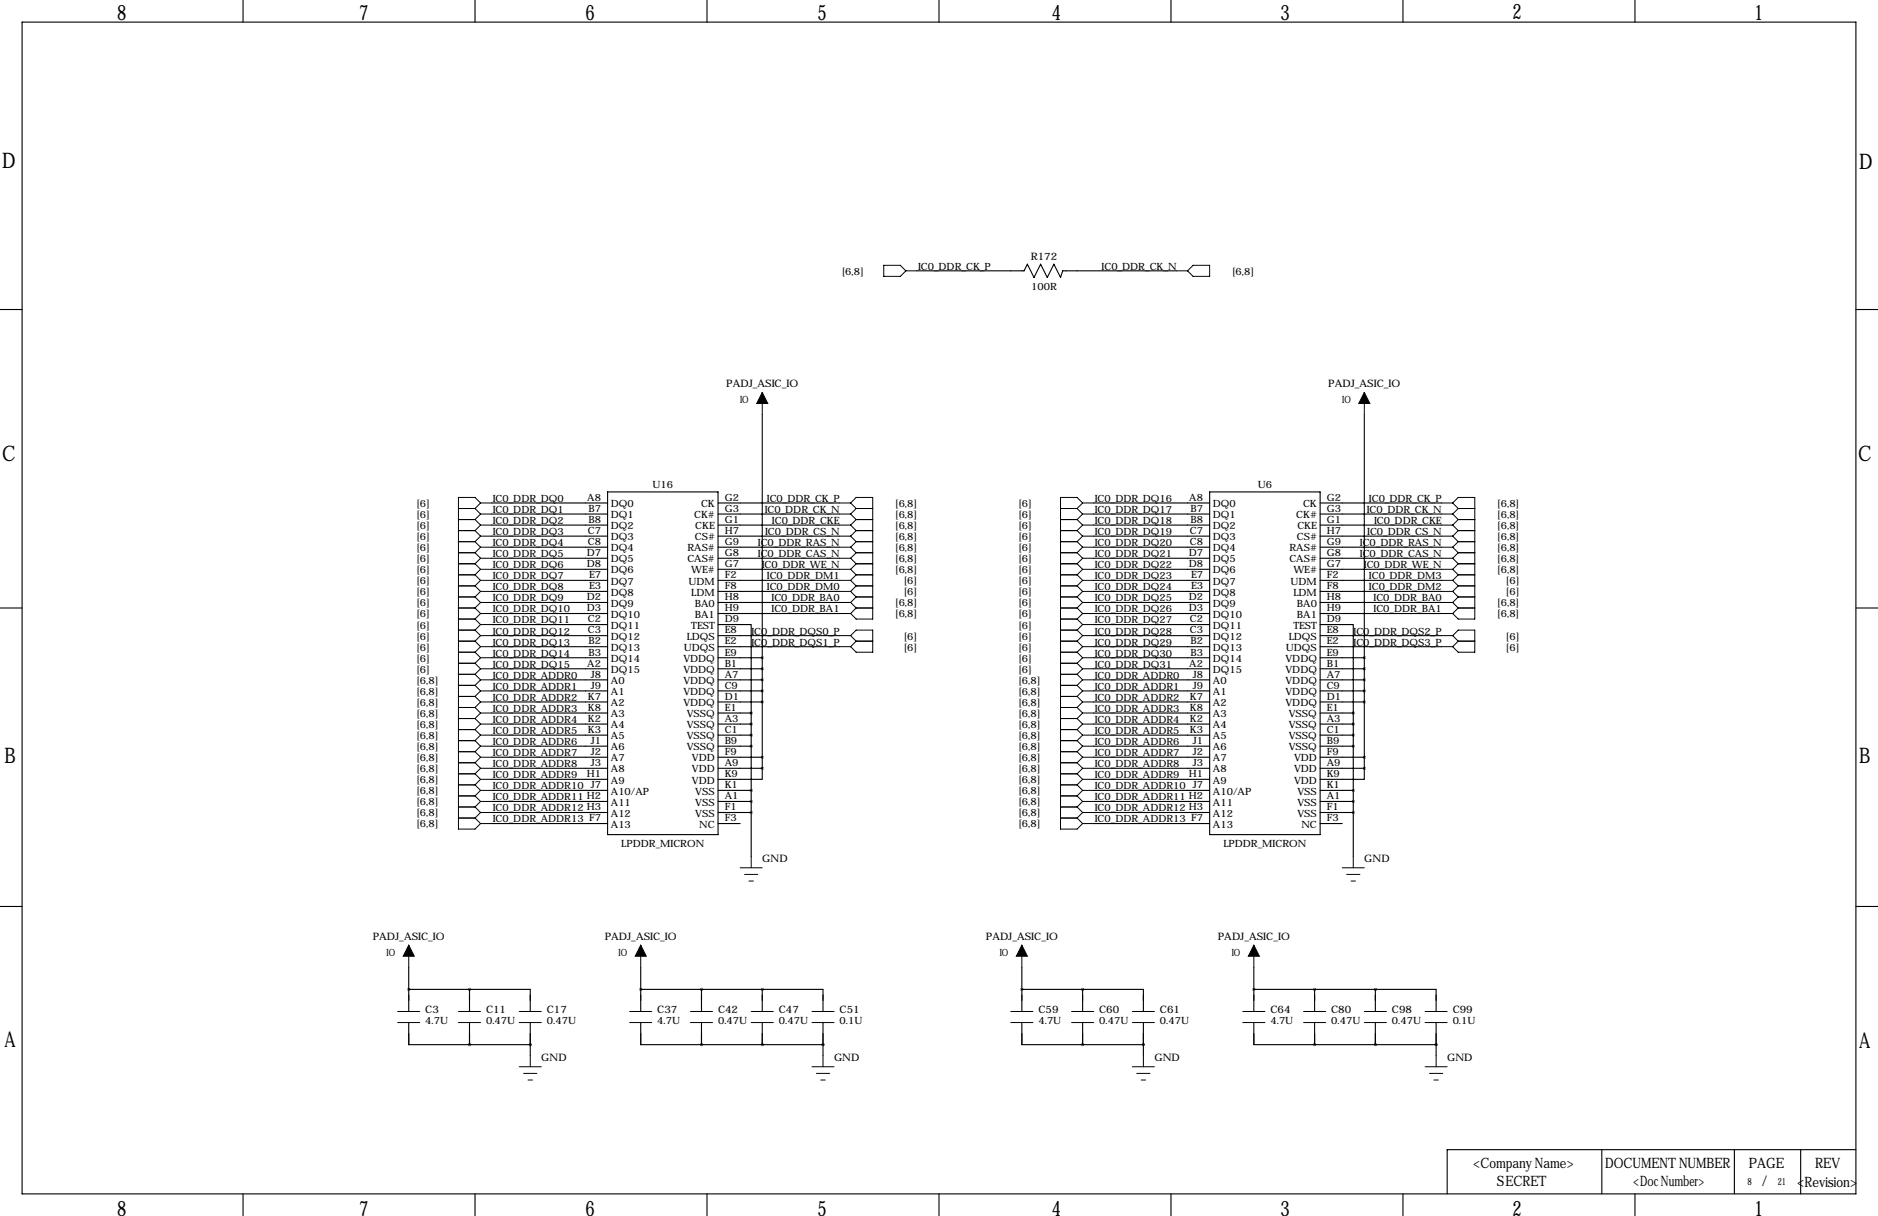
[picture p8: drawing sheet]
<svg xmlns="http://www.w3.org/2000/svg" width="432mm" height="279mm" viewBox="0 0 432 279" stroke-linecap="round" stroke-linejoin="round" font-family="sans-serif">
<g fill="none" stroke="#000" stroke-width=".25">
<path d="M5.1 5.1h421.6v269.2h-421.6zM55.9 0v5.1M109.2 0v5.1M162.6 0v5.1M215.9 0v5.1M269.2 0v5.1M322.6 0v5.1M375.9 0v5.1M0 71.1h5.1M210.8 62.2h24.7l.7-1.5 1.5 3.1 1.6-3.1 1.5 3.1 1.5-3.1 1.5 3.1 .5-1.6h26.2M426.7 71.1h5.1M175.3 95.2v81.3"/>
<path d="M313.7 95.2v81.3M113 115.6h26.7M113 118.1h26.7M139.7 113h25.4v78.8h-25.4zM165.1 115.6h27.9M165.1 118.1h27.9M251.5 115.6h26.6M251.5 118.1h26.6M278.1 113h25.4v78.8h-25.4zM303.5 115.6h28M303.5 118.1h28M0 139.7h5.1"/>
<path d="M113 120.7h26.7M113 123.2h26.7M113 125.7h26.7M113 128.3h26.7M113 130.8h26.7M113 133.3h26.7M113 135.9h26.7M113 138.4h26.7M165.1 120.7h27.9M165.1 123.2h27.9M165.1 125.7h27.9M165.1 128.3h27.9"/>
<path d="M165.1 130.8h27.9M165.1 133.3h27.9M165.1 135.9h27.9M165.1 138.4h27.9M251.5 120.7h26.6M251.5 123.2h26.6M251.5 125.7h26.6M251.5 128.3h26.6M251.5 130.8h26.6M251.5 133.3h26.6M251.5 135.9h26.6M251.5 138.4h26.6"/>
<path d="M303.5 120.7h28M303.5 123.2h28M303.5 125.7h28M303.5 128.3h28M303.5 130.8h28M303.5 133.3h28M303.5 135.9h28M303.5 138.4h28M426.7 139.7h5.1M113 141h26.7M113 143.5h26.7M113 146h26.7"/>
<path d="M113 148.6h26.7M113 151.1h26.7M113 153.7h26.7M113 156.2h26.7M113 158.8h26.7M165.1 143.5h7.6v20.3M165.1 141h27.9M165.1 146h27.9M165.1 148.6h27.9M165.1 151.1h10.2M165.1 153.7h10.2M165.1 156.2h10.2"/>
<path d="M165.1 158.8h10.2M251.5 141h26.6M251.5 143.5h26.6M251.5 146h26.6M251.5 148.6h26.6M251.5 151.1h26.6M251.5 153.7h26.6M251.5 156.2h26.6M251.5 158.8h26.6M303.5 143.5h7.6v20.3M303.5 141h28M303.5 146h28"/>
<path d="M303.5 148.6h28M303.5 151.1h10.2M303.5 153.7h10.2M303.5 156.2h10.2M303.5 158.8h10.2M113 161.3h26.7M113 163.8h26.7M113 166.4h26.7M113 168.9h26.7M113 171.4h26.7M113 174h26.7M113 176.5h26.7"/>
<path d="M113 179.1h26.7M165.1 161.3h10.2M165.1 163.8h7.6M165.1 166.4h7.6M165.1 168.9h7.6M165.1 171.4h7.6M165.1 174h10.2M165.1 176.5h10.2M172.7 163.8v33M175.3 176.5v2.6h-10.2M251.5 161.3h26.6M251.5 163.8h26.6"/>
<path d="M251.5 166.4h26.6M251.5 168.9h26.6M251.5 171.4h26.6M251.5 174h26.6M251.5 176.5h26.6M251.5 179.1h26.6M303.5 161.3h10.2M303.5 163.8h7.6M303.5 166.4h7.6M303.5 168.9h7.6M303.5 171.4h7.6M303.5 174h10.2"/>
<path d="M303.5 176.5h10.2M311.1 163.8v33M313.7 176.5v2.6h-10.2M113 181.6h26.7M113 184.1h26.7M113 186.7h26.7M113 189.2h26.7M165.1 184.1h7.6M165.1 181.6h7.6M165.1 186.7h7.6M165.1 189.2h5.1M251.5 181.6h26.6"/>
<path d="M251.5 184.1h26.6M251.5 186.7h26.6M251.5 189.2h26.6M303.5 181.6h7.6M303.5 184.1h7.6M303.5 186.7h7.6M303.5 189.2h5.1M0 208.3h5.1M426.7 208.3h5.1M94 227.3h.1M94 222.2v10.2M94 234.9v5.1h27.9"/>
<path d="M94 227.3h27.9v5.1M107.9 227.3h.1M107.9 227.3v5.1M107.9 234.9v5.1M121.9 234.9v7.7M147.3 227.3h.1M147.3 222.2v10.2M147.3 234.9v5.1h41.9M147.3 227.3h41.9v5.1M161.3 227.3h.1M161.3 227.3v5.1M161.3 234.9v5.1"/>
<path d="M175.3 227.3h.1M175.3 227.3v5.1M175.3 234.9v5.1M189.2 234.9v7.7M234.9 227.3h.1M234.9 222.2v10.2M234.9 234.9v5.1h28M234.9 227.3h28v5.1M248.9 227.3h.1M248.9 227.3v5.1M248.9 234.9v5.1M262.9 234.9v7.7"/>
<path d="M288.3 227.3h.1M288.3 222.2v10.2M288.3 234.9v5.1h41.9M288.3 227.3h41.9v5.1M302.3 227.3h.1M302.3 227.3v5.1M302.3 234.9v5.1M316.2 227.3h.1M316.2 227.3v5.1M316.2 234.9v5.1M330.2 234.9v7.7M107.9 240h.1"/>
<path d="M121.9 240h.1M161.3 240h.1M175.3 240h.1M189.2 240h.1M248.9 240h.1M262.9 240h.1M302.3 240h.1M316.2 240h.1M330.2 240h.1M55.9 274.3v5.1M109.2 274.3v5.1M162.6 274.3v5.1"/>
<path d="M215.9 274.3v5.1M269.2 274.3v5.1M322.6 274.3v5.1M368.3 264.2v10.1M375.9 274.3v5.1M398.8 264.2v10.1M414 264.2v10.1M426.7 264.2h-94v10.1"/>
</g>
<g fill="none" stroke="#000" stroke-width=".23">
<path d="M203.2 61h3.8l1.3 1.2-1.3 1.3h-3.8zM208.3 62.2h2.5M270.5 62.2h2.5M274.3 61h3.8v2.5h-3.8l-1.3-1.3zM175.3 90.2v5M313.7 90.2v5M105.4 116.8h3.8M105.4 119.4h3.8M109.2 116.8l1.3 1.3M109.2 119.4l1.3 1.3M110.5 115.6h2.5M110.5 115.6l-1.3-1.3h-3.8v76.2h3.8l1.3-1.3"/>
<path d="M110.5 115.6l-1.3 1.2M110.5 118.1h2.5M110.5 118.1l-1.3 1.3M193 115.6h2.6M193 118.1h2.6M195.6 115.6l1.2-1.3h3.9v27.9h-3.9l-1.2-1.2M195.6 115.6l1.2 1.2M195.6 118.1l1.2 1.3M196.8 116.8h3.9M196.8 119.4h3.9M196.8 119.4l-1.2 1.3M196.8 116.8l-1.2 1.3"/>
<path d="M243.8 116.8h3.8M243.8 119.4h3.8M247.6 116.8l1.3 1.3M247.6 119.4l1.3 1.3M248.9 115.6h2.6M248.9 115.6l-1.3-1.3h-3.8v76.2h3.8l1.3-1.3M248.9 118.1h2.6M248.9 115.6l-1.3 1.2M248.9 118.1l-1.3 1.3M331.5 115.6h2.5M331.5 118.1h2.5M334 115.6l1.3-1.3h3.8v27.9h-3.8l-1.3-1.2"/>
<path d="M334 115.6l1.3 1.2M334 118.1l1.3 1.3M335.3 116.8h3.8M335.3 119.4h3.8M335.3 119.4l-1.3 1.3M335.3 116.8l-1.3 1.3M105.4 121.9h3.8M105.4 124.5h3.8M105.4 127h3.8M105.4 129.5h3.8M105.4 132.1h3.8M105.4 134.6h3.8"/>
<path d="M105.4 137.2h3.8M105.4 139.7h3.8M109.2 121.9l1.3 1.3M109.2 124.5l1.3 1.2M109.2 127l1.3 1.3M109.2 129.5l1.3 1.3M109.2 132.1l1.3 1.2M109.2 134.6l1.3 1.3M109.2 137.2l1.3 1.2M109.2 139.7l1.3 1.3M110.5 120.7h2.5M110.5 120.7l-1.3 1.2"/>
<path d="M110.5 123.2h2.5M110.5 123.2l-1.3 1.3M110.5 125.7h2.5M110.5 125.7l-1.3 1.3M110.5 128.3h2.5M110.5 128.3l-1.3 1.2M110.5 130.8h2.5M110.5 130.8l-1.3 1.3M110.5 133.3h2.5M110.5 133.3l-1.3 1.3M110.5 135.9h2.5M110.5 135.9l-1.3 1.3"/>
<path d="M110.5 138.4h2.5M110.5 138.4l-1.3 1.3M193 120.7h2.6M193 123.2h2.6M193 125.7h2.6M193 128.3h2.6M193 130.8h2.6M193 133.3h2.6M193 135.9h2.6M193 138.4h2.6M195.6 120.7l1.2 1.2M195.6 123.2l1.2 1.3"/>
<path d="M195.6 125.7l1.2 1.3M195.6 128.3l1.2 1.2M195.6 130.8l1.2 1.3M195.6 133.3l1.2 1.3M195.6 135.9l1.2 1.3M195.6 138.4l1.2 1.3M196.8 121.9h3.9M196.8 124.5h3.9M196.8 127h3.9M196.8 129.5h3.9M196.8 132.1h3.9M196.8 134.6h3.9"/>
<path d="M196.8 137.2h3.9M196.8 139.7h3.9M196.8 121.9l-1.2 1.3M196.8 124.5l-1.2 1.2M196.8 127l-1.2 1.3M196.8 129.5l-1.2 1.3M196.8 132.1l-1.2 1.2M196.8 134.6l-1.2 1.3M196.8 137.2l-1.2 1.2M196.8 139.7l-1.2 1.3M243.8 121.9h3.8M243.8 124.5h3.8"/>
<path d="M243.8 127h3.8M243.8 129.5h3.8M243.8 132.1h3.8M243.8 134.6h3.8M243.8 137.2h3.8M243.8 139.7h3.8M247.6 121.9l1.3 1.3M247.6 124.5l1.3 1.2M247.6 127l1.3 1.3M247.6 129.5l1.3 1.3M247.6 132.1l1.3 1.2M247.6 134.6l1.3 1.3"/>
<path d="M247.6 137.2l1.3 1.2M247.6 139.7l1.3 1.3M248.9 120.7h2.6M248.9 123.2h2.6M248.9 125.7h2.6M248.9 128.3h2.6M248.9 130.8h2.6M248.9 133.3h2.6M248.9 135.9h2.6M248.9 138.4h2.6M248.9 120.7l-1.3 1.2M248.9 123.2l-1.3 1.3"/>
<path d="M248.9 125.7l-1.3 1.3M248.9 128.3l-1.3 1.2M248.9 130.8l-1.3 1.3M248.9 133.3l-1.3 1.3M248.9 135.9l-1.3 1.3M248.9 138.4l-1.3 1.3M331.5 120.7h2.5M331.5 123.2h2.5M331.5 125.7h2.5M331.5 128.3h2.5M331.5 130.8h2.5M331.5 133.3h2.5"/>
<path d="M331.5 135.9h2.5M331.5 138.4h2.5M334 120.7l1.3 1.2M334 123.2l1.3 1.3M334 125.7l1.3 1.3M334 128.3l1.3 1.2M334 130.8l1.3 1.3M334 133.3l1.3 1.3M334 135.9l1.3 1.3M334 138.4l1.3 1.3M335.3 121.9h3.8M335.3 124.5h3.8"/>
<path d="M335.3 127h3.8M335.3 129.5h3.8M335.3 132.1h3.8M335.3 134.6h3.8M335.3 137.2h3.8M335.3 139.7h3.8M335.3 121.9l-1.3 1.3M335.3 124.5l-1.3 1.2M335.3 127l-1.3 1.3M335.3 129.5l-1.3 1.3M335.3 132.1l-1.3 1.2M335.3 134.6l-1.3 1.3"/>
<path d="M335.3 137.2l-1.3 1.2M335.3 139.7l-1.3 1.3M105.4 142.2h3.8M105.4 144.8h3.8M105.4 147.3h3.8M105.4 149.9h3.8M105.4 152.4h3.8M105.4 154.9h3.8M105.4 157.5h3.8M109.2 142.2l1.3 1.3M109.2 144.8l1.3 1.2M109.2 147.3l1.3 1.3"/>
<path d="M109.2 149.9l1.3 1.2M109.2 152.4l1.3 1.3M109.2 154.9l1.3 1.3M109.2 157.5l1.3 1.3M110.5 141h2.5M110.5 141l-1.3 1.2M110.5 143.5h2.5M110.5 143.5l-1.3 1.3M110.5 146h2.5M110.5 146l-1.3 1.3M110.5 148.6h2.5M110.5 148.6l-1.3 1.3"/>
<path d="M110.5 151.1h2.5M110.5 151.1l-1.3 1.3M110.5 153.7h2.5M110.5 153.7l-1.3 1.2M110.5 156.2h2.5M110.5 156.2l-1.3 1.3M110.5 158.8h2.5M110.5 158.8l-1.3 1.2M193 141h2.6M193 146h2.6M193 148.6h2.6M195.6 146l1.2-1.2h3.9v5.1h-3.9l-1.2-1.3"/>
<path d="M195.6 146l1.2 1.3M196.8 147.3h3.9M196.8 147.3l-1.2 1.3M243.8 142.2h3.8M243.8 144.8h3.8M243.8 147.3h3.8M243.8 149.9h3.8M243.8 152.4h3.8M243.8 154.9h3.8M243.8 157.5h3.8M247.6 142.2l1.3 1.3M247.6 144.8l1.3 1.2"/>
<path d="M247.6 147.3l1.3 1.3M247.6 149.9l1.3 1.2M247.6 152.4l1.3 1.3M247.6 154.9l1.3 1.3M247.6 157.5l1.3 1.3M248.9 141h2.6M248.9 143.5h2.6M248.9 146h2.6M248.9 148.6h2.6M248.9 151.1h2.6M248.9 153.7h2.6M248.9 156.2h2.6"/>
<path d="M248.9 158.8h2.6M248.9 141l-1.3 1.2M248.9 143.5l-1.3 1.3M248.9 146l-1.3 1.3M248.9 148.6l-1.3 1.3M248.9 151.1l-1.3 1.3M248.9 153.7l-1.3 1.2M248.9 156.2l-1.3 1.3M248.9 158.8l-1.3 1.2M331.5 141h2.5M331.5 146h2.5M331.5 148.6h2.5"/>
<path d="M334 146l1.3-1.2h3.8v5.1h-3.8l-1.3-1.3M334 146l1.3 1.3M335.3 147.3h3.8M335.3 147.3l-1.3 1.3M105.4 160h3.8M105.4 162.6h3.8M105.4 165.1h3.8M105.4 167.6h3.8M105.4 170.2h3.8M105.4 172.7h3.8M105.4 175.3h3.8M105.4 177.8h3.8"/>
<path d="M109.2 160l1.3 1.3M109.2 162.6l1.3 1.2M109.2 165.1l1.3 1.3M109.2 167.6l1.3 1.3M109.2 170.2l1.3 1.2M109.2 172.7l1.3 1.3M109.2 175.3l1.3 1.2M109.2 177.8l1.3 1.3M110.5 161.3h2.5M110.5 161.3l-1.3 1.3M110.5 163.8h2.5M110.5 163.8l-1.3 1.3"/>
<path d="M110.5 166.4h2.5M110.5 166.4l-1.3 1.2M110.5 168.9h2.5M110.5 168.9l-1.3 1.3M110.5 171.4h2.5M110.5 171.4l-1.3 1.3M110.5 174h2.5M110.5 174l-1.3 1.3M110.5 176.5h2.5M110.5 176.5l-1.3 1.3M110.5 179.1h2.5M110.5 179.1l-1.3 1.2"/>
<path d="M243.8 160h3.8M243.8 162.6h3.8M243.8 165.1h3.8M243.8 167.6h3.8M243.8 170.2h3.8M243.8 172.7h3.8M243.8 175.3h3.8M243.8 177.8h3.8M247.6 160l1.3 1.3M247.6 162.6l1.3 1.2M247.6 165.1l1.3 1.3M247.6 167.6l1.3 1.3"/>
<path d="M247.6 170.2l1.3 1.2M247.6 172.7l1.3 1.3M247.6 175.3l1.3 1.2M247.6 177.8l1.3 1.3M248.9 161.3h2.6M248.9 163.8h2.6M248.9 166.4h2.6M248.9 168.9h2.6M248.9 171.4h2.6M248.9 174h2.6M248.9 176.5h2.6M248.9 179.1h2.6"/>
<path d="M248.9 161.3l-1.3 1.3M248.9 163.8l-1.3 1.3M248.9 166.4l-1.3 1.2M248.9 168.9l-1.3 1.3M248.9 171.4l-1.3 1.3M248.9 174l-1.3 1.3M248.9 176.5l-1.3 1.3M248.9 179.1l-1.3 1.2M105.4 180.3h3.8M105.4 182.9h3.8M105.4 185.4h3.8M105.4 188h3.8"/>
<path d="M109.2 180.3l1.3 1.3M109.2 182.9l1.3 1.2M109.2 185.4l1.3 1.3M109.2 188l1.3 1.2M110.5 181.6h2.5M110.5 181.6l-1.3 1.3M110.5 184.1h2.5M110.5 184.1l-1.3 1.3M110.5 186.7h2.5M110.5 186.7l-1.3 1.3M110.5 189.2h2.5M170.2 199.4h5.1"/>
<path d="M172.7 196.8v2.6M243.8 180.3h3.8M243.8 182.9h3.8M243.8 185.4h3.8M243.8 188h3.8M247.6 180.3l1.3 1.3M247.6 182.9l1.3 1.2M247.6 185.4l1.3 1.3M247.6 188l1.3 1.2M248.9 181.6h2.6M248.9 184.1h2.6M248.9 186.7h2.6"/>
<path d="M248.9 189.2h2.6M248.9 181.6l-1.3 1.3M248.9 184.1l-1.3 1.3M248.9 186.7l-1.3 1.3M308.6 199.4h5.1M311.1 196.8v2.6M94 217.2v5M147.3 217.2v5M171.2 200.9h3M172.2 202.4h1M234.9 217.2v5M288.3 217.2v5"/>
<path d="M309.6 200.9h3.1M310.6 202.4h1.1M91.4 232.4h5.1M91.4 234.9h5.1M105.4 232.4h5.1M105.4 234.9h5.1M119.4 232.4h5.1M119.4 234.9h5.1M144.8 232.4h5.1M144.8 234.9h5.1M158.7 232.4h5.1M158.7 234.9h5.1"/>
<path d="M172.7 232.4h5.1M172.7 234.9h5.1M186.7 232.4h5.1M186.7 234.9h5.1M232.4 232.4h5.1M232.4 234.9h5.1M246.4 232.4h5.1M246.4 234.9h5.1M260.3 232.4h5.1M260.3 234.9h5.1M285.8 232.4h5M285.8 234.9h5"/>
<path d="M299.7 232.4h5.1M299.7 234.9h5.1M313.7 232.4h5.1M313.7 234.9h5.1M327.7 232.4h5M327.7 234.9h5M119.4 245.1h5.1M120.4 246.6h3M121.4 248.2h1M121.9 242.6v2.5M186.7 245.1h5.1M187.7 246.6h3.1"/>
<path d="M188.7 248.2h1M189.2 242.6v2.5M260.3 245.1h5.1M261.4 246.6h3M262.4 248.2h1M262.9 242.6v2.5M327.7 245.1h5M328.7 246.6h3M329.7 248.2h1M330.2 242.6v2.5"/>
</g>
<path d="M175.3 90.2l1.2 2.5h-2.5zM313.7 90.2l1.3 2.5h-2.6zM94 217.2l1.2 2.5h-2.5zM147.3 217.2l1.3 2.5h-2.6zM234.9 217.2l1.3 2.5h-2.5zM288.3 217.2l1.3 2.5h-2.6z" fill="#000" stroke="#000" stroke-width=".23"/>
<path d="M175.2 153.7a.05 .05 0 0 0 .1 0 .05 .05 0 0 0-.1 0zM175.2 156.2a.05 .05 0 0 0 .1 0 .05 .05 0 0 0-.1 0zM175.2 158.8a.05 .05 0 0 0 .1 0 .05 .05 0 0 0-.1 0zM175.2 161.3a.05 .05 0 0 0 .1 0 .05 .05 0 0 0-.1 0zM175.2 174a.05 .05 0 0 0 .1 0 .05 .05 0 0 0-.1 0zM175.2 176.5a.05 .05 0 0 0 .1 0 .05 .05 0 0 0-.1 0zM175.2 151.1a.05 .05 0 0 0 .1 0 .05 .05 0 0 0-.1 0zM311.1 163.8a.05 .05 0 0 0 .1 0 .05 .05 0 0 0-.1 0zM311.1 166.4a.05 .05 0 0 0 .1 0 .05 .05 0 0 0-.1 0zM311.1 168.9a.05 .05 0 0 0 .1 0 .05 .05 0 0 0-.1 0zM311.1 171.5a.05 .05 0 0 0 .1 0 .05 .05 0 0 0-.1 0zM311.1 181.6a.05 .05 0 0 0 .1 0 .05 .05 0 0 0-.1 0zM311.1 184.2a.05 .05 0 0 0 .1 0 .05 .05 0 0 0-.1 0zM311.1 186.7a.05 .05 0 0 0 .1 0 .05 .05 0 0 0-.1 0zM107.9 227.3a.05 .05 0 0 0 .1 0 .05 .05 0 0 0-.1 0zM107.9 240a.05 .05 0 0 0 .1 0 .05 .05 0 0 0-.1 0zM175.2 240a.05 .05 0 0 0 .1 0 .05 .05 0 0 0-.1 0zM175.2 227.3a.05 .05 0 0 0 .1 0 .05 .05 0 0 0-.1 0zM189.2 240a.05 .05 0 0 0 .1 0 .05 .05 0 0 0-.1 0zM302.2 227.3a.05 .05 0 0 0 .1 0 .05 .05 0 0 0-.1 0zM302.2 240a.05 .05 0 0 0 .1 0 .05 .05 0 0 0-.1 0zM316.2 240a.05 .05 0 0 0 .1 0 .05 .05 0 0 0-.1 0zM316.2 227.3a.05 .05 0 0 0 .1 0 .05 .05 0 0 0-.1 0zM234.9 227.3a.05 .05 0 0 0 .1 0 .05 .05 0 0 0-.1 0z" fill="#000" stroke="#000" stroke-width=".63"/>
<g font-size="4.9">
<text x="26.9" y="4.6">8</text>
<text x="82.5" y="4.6">7</text>
<text x="134.6" y="4.6">6</text>
<text x="188" y="4.6">5</text>
<text x="241.8" y="4.6">4</text>
<text x="294.4" y="4.6">3</text>
<text x="347.7" y="4.3">2</text>
<text x="403.4" y="4.6">1</text>
<text x=".5" y="38.6">D</text>
<text x="427.5" y="38.9">D</text>
<text x=".5" y="105.9">C</text>
<text x="427.2" y="105.9">C</text>
<text x="1" y="175.3">B</text>
<text x="427.5" y="175.3">B</text>
<text x="1" y="240.5">A</text>
<text x="427.5" y="240.8">A</text>
<text x="26.9" y="279.3">8</text>
<text x="82.5" y="279.3">7</text>
<text x="134.6" y="279.3">6</text>
<text x="188" y="279.3">5</text>
<text x="241.8" y="279.3">4</text>
<text x="294.4" y="279.3">3</text>
<text x="347.7" y="279.3">2</text>
<text x="403.4" y="279.3">1</text>
</g>
<g font-size="3.3">
<text x="338.7" y="268.3">&lt;Company Name&gt;</text>
<text x="369.1" y="268.5">DOCUMENT NUMBER</text>
<text x="402.1" y="268.5">PAGE</text>
<text x="417.3" y="268.5">REV</text>
<text x="344.2" y="272.5">SECRET</text>
<text x="375.5" y="272.5">&lt;Doc Number&gt;</text>
<text x="405.1" y="272.5">/</text>
<text x="413.2" y="272.6">&lt;Revision&gt;</text>
</g>
<g font-size="2.4">
<text x="237" y="59.7">R172</text>
<text x="167" y="88.9">PADJ_ASIC_IO</text>
<text x="305.4" y="88.9">PADJ_ASIC_IO</text>
<text x="175.3" y="198.1">GND</text>
<text x="313.7" y="198.1">GND</text>
<text x="85.7" y="215.9">PADJ_ASIC_IO</text>
<text x="139" y="215.9">PADJ_ASIC_IO</text>
<text x="226.7" y="215.9">PADJ_ASIC_IO</text>
<text x="280" y="215.9">PADJ_ASIC_IO</text>
<text x="97.8" y="232.7">C3</text>
<text x="111.8" y="232.7">C11</text>
<text x="125.7" y="232.7">C17</text>
<text x="151.1" y="232.7">C37</text>
<text x="165.1" y="232.7">C42</text>
<text x="179.1" y="232.7">C47</text>
<text x="193" y="232.7">C51</text>
<text x="238.8" y="232.7">C59</text>
<text x="252.7" y="232.7">C60</text>
<text x="266.7" y="232.7">C61</text>
<text x="292.1" y="232.7">C64</text>
<text x="306.1" y="232.7">C80</text>
<text x="320" y="232.7">C98</text>
<text x="334" y="232.7">C99</text>
<text x="124.5" y="243.8">GND</text>
<text x="191.8" y="243.8">GND</text>
<text x="265.4" y="243.8">GND</text>
<text x="332.7" y="243.8">GND</text>
</g>
<g font-size="2.3">
<text x="193.5" y="63.1">[6,8]</text>
<text x="211.1" y="62">IC0_DDR_CK_P</text>
<text x="253.3" y="62">IC0_DDR_CK_N</text>
<text x="283.3" y="63.1">[6,8]</text>
<text x="237.1" y="66.7">100R</text>
<text x="170.2" y="92.7">IO</text>
<text x="308.6" y="92.7">IO</text>
<text x="150" y="112">U16</text>
<text x="289.2" y="112">U6</text>
<text x="95.8" y="116.5">[6]</text>
<text x="95.8" y="119">[6]</text>
<text x="113.3" y="115.3">IC0_DDR_DQ0</text>
<text x="113.3" y="117.9">IC0_DDR_DQ1</text>
<text x="135" y="115.1">A8</text>
<text x="135.3" y="117.6">B7</text>
<text x="140.5" y="116.5">DQ0</text>
<text x="140.5" y="119.1">DQ1</text>
<text x="159.6" y="119.1">CK#</text>
<text x="161.2" y="116.5">CK</text>
<text x="166.6" y="115.1">G2</text>
<text x="166.6" y="117.6">G3</text>
<text x="175.8" y="117.9">IC0_DDR_CK_N</text>
<text x="176.3" y="115.3">IC0_DDR_CK_P</text>
<text x="205.8" y="116.5">[6,8]</text>
<text x="205.8" y="119">[6,8]</text>
<text x="234.2" y="116.5">[6]</text>
<text x="234.2" y="119">[6]</text>
<text x="251.7" y="115.3">IC0_DDR_DQ16</text>
<text x="251.7" y="117.9">IC0_DDR_DQ17</text>
<text x="273.5" y="115.1">A8</text>
<text x="273.7" y="117.6">B7</text>
<text x="278.9" y="116.5">DQ0</text>
<text x="278.9" y="119.1">DQ1</text>
<text x="298" y="119.1">CK#</text>
<text x="299.6" y="116.5">CK</text>
<text x="305.1" y="115.1">G2</text>
<text x="305.1" y="117.6">G3</text>
<text x="314.2" y="117.9">IC0_DDR_CK_N</text>
<text x="314.8" y="115.3">IC0_DDR_CK_P</text>
<text x="344.3" y="116.5">[6,8]</text>
<text x="344.3" y="119">[6,8]</text>
<text x="95.8" y="121.6">[6]</text>
<text x="95.8" y="124.1">[6]</text>
<text x="113.3" y="120.4">IC0_DDR_DQ2</text>
<text x="113.3" y="122.9">IC0_DDR_DQ3</text>
<text x="113.3" y="125.5">IC0_DDR_DQ4</text>
<text x="135.2" y="122.7">C7</text>
<text x="135.2" y="125.2">C8</text>
<text x="135.3" y="120.1">B8</text>
<text x="140.5" y="121.6">DQ2</text>
<text x="140.5" y="124.1">DQ3</text>
<text x="159.8" y="124.1">CS#</text>
<text x="159.9" y="121.6">CKE</text>
<text x="166.6" y="120.1">G1</text>
<text x="166.6" y="122.7">H7</text>
<text x="166.6" y="125.2">G9</text>
<text x="174.2" y="125.5">IC0_DDR_RAS_N</text>
<text x="175.9" y="122.9">IC0_DDR_CS_N</text>
<text x="177.5" y="120.4">IC0_DDR_CKE</text>
<text x="205.8" y="121.6">[6,8]</text>
<text x="205.8" y="124.1">[6,8]</text>
<text x="234.2" y="121.6">[6]</text>
<text x="234.2" y="124.1">[6]</text>
<text x="251.7" y="120.4">IC0_DDR_DQ18</text>
<text x="251.7" y="122.9">IC0_DDR_DQ19</text>
<text x="251.7" y="125.5">IC0_DDR_DQ20</text>
<text x="273.6" y="122.7">C7</text>
<text x="273.6" y="125.2">C8</text>
<text x="273.7" y="120.1">B8</text>
<text x="278.9" y="121.6">DQ2</text>
<text x="278.9" y="124.1">DQ3</text>
<text x="298.2" y="124.1">CS#</text>
<text x="298.3" y="121.6">CKE</text>
<text x="305.1" y="120.1">G1</text>
<text x="305.1" y="122.7">H7</text>
<text x="305.1" y="125.2">G9</text>
<text x="312.7" y="125.5">IC0_DDR_RAS_N</text>
<text x="314.4" y="122.9">IC0_DDR_CS_N</text>
<text x="315.9" y="120.4">IC0_DDR_CKE</text>
<text x="344.3" y="121.6">[6,8]</text>
<text x="344.3" y="124.1">[6,8]</text>
<text x="95.8" y="126.6">[6]</text>
<text x="95.8" y="129.2">[6]</text>
<text x="95.8" y="131.7">[6]</text>
<text x="113.3" y="128">IC0_DDR_DQ5</text>
<text x="113.3" y="130.6">IC0_DDR_DQ6</text>
<text x="134.9" y="127.8">D7</text>
<text x="134.9" y="130.3">D8</text>
<text x="140.5" y="126.7">DQ4</text>
<text x="140.5" y="129.2">DQ5</text>
<text x="140.5" y="131.8">DQ6</text>
<text x="158" y="126.7">RAS#</text>
<text x="158" y="129.2">CAS#</text>
<text x="159" y="131.8">WE#</text>
<text x="166.6" y="127.8">G8</text>
<text x="166.6" y="130.3">G7</text>
<text x="174.2" y="128">IC0_DDR_CAS_N</text>
<text x="175.2" y="130.6">IC0_DDR_WE_N</text>
<text x="205.8" y="126.6">[6,8]</text>
<text x="205.8" y="129.2">[6,8]</text>
<text x="205.8" y="131.7">[6,8]</text>
<text x="234.2" y="126.6">[6]</text>
<text x="234.2" y="129.2">[6]</text>
<text x="234.2" y="131.7">[6]</text>
<text x="251.7" y="128">IC0_DDR_DQ21</text>
<text x="251.7" y="130.6">IC0_DDR_DQ22</text>
<text x="273.4" y="127.8">D7</text>
<text x="273.4" y="130.3">D8</text>
<text x="278.9" y="126.7">DQ4</text>
<text x="278.9" y="129.2">DQ5</text>
<text x="278.9" y="131.8">DQ6</text>
<text x="296.5" y="126.7">RAS#</text>
<text x="296.5" y="129.2">CAS#</text>
<text x="297.4" y="131.8">WE#</text>
<text x="305.1" y="127.8">G8</text>
<text x="305.1" y="130.3">G7</text>
<text x="312.7" y="128">IC0_DDR_CAS_N</text>
<text x="313.6" y="130.6">IC0_DDR_WE_N</text>
<text x="344.3" y="126.6">[6,8]</text>
<text x="344.3" y="129.2">[6,8]</text>
<text x="344.3" y="131.7">[6,8]</text>
<text x="95.8" y="134.3">[6]</text>
<text x="95.8" y="136.8">[6]</text>
<text x="113.3" y="133.1">IC0_DDR_DQ7</text>
<text x="113.3" y="135.6">IC0_DDR_DQ8</text>
<text x="134.9" y="137.9">D2</text>
<text x="135.4" y="132.8">E7</text>
<text x="135.4" y="135.4">E3</text>
<text x="140.5" y="134.3">DQ7</text>
<text x="140.5" y="136.8">DQ8</text>
<text x="158.3" y="134.3">UDM</text>
<text x="159" y="136.8">LDM</text>
<text x="166.6" y="132.8">F2</text>
<text x="166.6" y="135.4">F8</text>
<text x="166.6" y="137.9">H8</text>
<text x="176.3" y="133.1">IC0_DDR_DM1</text>
<text x="176.3" y="135.6">IC0_DDR_DM0</text>
<text x="207.8" y="134.3">[6]</text>
<text x="207.8" y="136.8">[6]</text>
<text x="234.2" y="134.3">[6]</text>
<text x="234.2" y="136.8">[6]</text>
<text x="251.7" y="133.1">IC0_DDR_DQ23</text>
<text x="251.7" y="135.6">IC0_DDR_DQ24</text>
<text x="273.4" y="137.9">D2</text>
<text x="273.9" y="132.8">E7</text>
<text x="273.9" y="135.4">E3</text>
<text x="278.9" y="134.3">DQ7</text>
<text x="278.9" y="136.8">DQ8</text>
<text x="296.7" y="134.3">UDM</text>
<text x="297.4" y="136.8">LDM</text>
<text x="305.1" y="132.8">F2</text>
<text x="305.1" y="135.4">F8</text>
<text x="305.1" y="137.9">H8</text>
<text x="314.8" y="133.1">IC0_DDR_DM3</text>
<text x="314.8" y="135.6">IC0_DDR_DM2</text>
<text x="346.3" y="134.3">[6]</text>
<text x="346.3" y="136.8">[6]</text>
<text x="95.8" y="139.3">[6]</text>
<text x="95.8" y="141.9">[6]</text>
<text x="113.3" y="138.2">IC0_DDR_DQ9</text>
<text x="113.3" y="140.7">IC0_DDR_DQ10</text>
<text x="113.3" y="143.3">IC0_DDR_DQ11</text>
<text x="134.9" y="140.5">D3</text>
<text x="135.2" y="143">C2</text>
<text x="140.5" y="139.4">DQ9</text>
<text x="140.5" y="141.9">DQ10</text>
<text x="159.8" y="139.4">BA0</text>
<text x="159.8" y="141.9">BA1</text>
<text x="166.6" y="140.5">H9</text>
<text x="166.6" y="143">D9</text>
<text x="177.4" y="138.2">IC0_DDR_BA0</text>
<text x="177.4" y="140.7">IC0_DDR_BA1</text>
<text x="205.8" y="139.3">[6,8]</text>
<text x="205.8" y="141.9">[6,8]</text>
<text x="234.2" y="139.3">[6]</text>
<text x="234.2" y="141.9">[6]</text>
<text x="251.7" y="138.2">IC0_DDR_DQ25</text>
<text x="251.7" y="140.7">IC0_DDR_DQ26</text>
<text x="251.7" y="143.3">IC0_DDR_DQ27</text>
<text x="273.4" y="140.5">D3</text>
<text x="273.6" y="143">C2</text>
<text x="278.9" y="139.4">DQ9</text>
<text x="278.9" y="141.9">DQ10</text>
<text x="298.2" y="139.4">BA0</text>
<text x="298.2" y="141.9">BA1</text>
<text x="305.1" y="140.5">H9</text>
<text x="305.1" y="143">D9</text>
<text x="315.8" y="138.2">IC0_DDR_BA0</text>
<text x="315.8" y="140.7">IC0_DDR_BA1</text>
<text x="344.3" y="139.3">[6,8]</text>
<text x="344.3" y="141.9">[6,8]</text>
<text x="95.8" y="144.4">[6]</text>
<text x="95.8" y="147">[6]</text>
<text x="95.8" y="149.5">[6]</text>
<text x="113.3" y="145.8">IC0_DDR_DQ12</text>
<text x="113.3" y="148.3">IC0_DDR_DQ13</text>
<text x="135.2" y="145.5">C3</text>
<text x="135.3" y="148.1">B2</text>
<text x="140.5" y="144.5">DQ11</text>
<text x="140.5" y="147">DQ12</text>
<text x="140.5" y="149.5">DQ13</text>
<text x="157.2" y="149.5">UDQS</text>
<text x="157.9" y="147">LDQS</text>
<text x="159" y="144.5">TEST</text>
<text x="166.6" y="145.5">E8</text>
<text x="166.6" y="148.1">E2</text>
<text x="172.8" y="145.8">IC0_DDR_DQS0_P</text>
<text x="172.8" y="148.3">IC0_DDR_DQS1_P</text>
<text x="207.8" y="147">[6]</text>
<text x="207.8" y="149.5">[6]</text>
<text x="234.2" y="144.4">[6]</text>
<text x="234.2" y="147">[6]</text>
<text x="234.2" y="149.5">[6]</text>
<text x="251.7" y="145.8">IC0_DDR_DQ28</text>
<text x="251.7" y="148.3">IC0_DDR_DQ29</text>
<text x="273.6" y="145.5">C3</text>
<text x="273.7" y="148.1">B2</text>
<text x="278.9" y="144.5">DQ11</text>
<text x="278.9" y="147">DQ12</text>
<text x="278.9" y="149.5">DQ13</text>
<text x="295.7" y="149.5">UDQS</text>
<text x="296.3" y="147">LDQS</text>
<text x="297.4" y="144.5">TEST</text>
<text x="305.1" y="145.5">E8</text>
<text x="305.1" y="148.1">E2</text>
<text x="311.2" y="145.8">IC0_DDR_DQS2_P</text>
<text x="311.2" y="148.3">IC0_DDR_DQS3_P</text>
<text x="346.3" y="147">[6]</text>
<text x="346.3" y="149.5">[6]</text>
<text x="95.8" y="152">[6]</text>
<text x="95.8" y="154.6">[6]</text>
<text x="113.3" y="150.9">IC0_DDR_DQ14</text>
<text x="113.3" y="153.4">IC0_DDR_DQ15</text>
<text x="113.3" y="156">IC0_DDR_ADDR0</text>
<text x="135" y="153.2">A2</text>
<text x="135.3" y="150.6">B3</text>
<text x="135.8" y="155.7">J8</text>
<text x="140.5" y="152.1">DQ14</text>
<text x="140.5" y="154.6">DQ15</text>
<text x="157.1" y="152.1">VDDQ</text>
<text x="157.1" y="154.6">VDDQ</text>
<text x="166.6" y="150.6">E9</text>
<text x="166.6" y="153.2">B1</text>
<text x="166.6" y="155.7">A7</text>
<text x="234.2" y="152">[6]</text>
<text x="234.2" y="154.6">[6]</text>
<text x="251.7" y="150.9">IC0_DDR_DQ30</text>
<text x="251.7" y="153.4">IC0_DDR_DQ31</text>
<text x="251.7" y="156">IC0_DDR_ADDR0</text>
<text x="273.5" y="153.2">A2</text>
<text x="273.7" y="150.6">B3</text>
<text x="274.3" y="155.7">J8</text>
<text x="278.9" y="152.1">DQ14</text>
<text x="278.9" y="154.6">DQ15</text>
<text x="295.6" y="152.1">VDDQ</text>
<text x="295.6" y="154.6">VDDQ</text>
<text x="305.1" y="150.6">E9</text>
<text x="305.1" y="153.2">B1</text>
<text x="305.1" y="155.7">A7</text>
<text x="95.8" y="157.1">[6,8]</text>
<text x="95.8" y="159.7">[6,8]</text>
<text x="113.3" y="158.5">IC0_DDR_ADDR1</text>
<text x="113.3" y="161">IC0_DDR_ADDR2</text>
<text x="135.2" y="160.8">K7</text>
<text x="135.8" y="158.2">J9</text>
<text x="140.5" y="157.2">A0</text>
<text x="140.5" y="159.7">A1</text>
<text x="157.1" y="157.2">VDDQ</text>
<text x="157.1" y="159.7">VDDQ</text>
<text x="166.6" y="158.2">C9</text>
<text x="166.6" y="160.8">D1</text>
<text x="234.2" y="157.1">[6,8]</text>
<text x="234.2" y="159.7">[6,8]</text>
<text x="251.7" y="158.5">IC0_DDR_ADDR1</text>
<text x="251.7" y="161">IC0_DDR_ADDR2</text>
<text x="273.6" y="160.8">K7</text>
<text x="274.3" y="158.2">J9</text>
<text x="278.9" y="157.2">A0</text>
<text x="278.9" y="159.7">A1</text>
<text x="295.6" y="157.2">VDDQ</text>
<text x="295.6" y="159.7">VDDQ</text>
<text x="305.1" y="158.2">C9</text>
<text x="305.1" y="160.8">D1</text>
<text x="95.8" y="162.2">[6,8]</text>
<text x="95.8" y="164.7">[6,8]</text>
<text x="95.8" y="167.3">[6,8]</text>
<text x="113.3" y="163.6">IC0_DDR_ADDR3</text>
<text x="113.3" y="166.1">IC0_DDR_ADDR4</text>
<text x="135.2" y="163.3">K8</text>
<text x="135.2" y="165.9">K2</text>
<text x="140.5" y="162.2">A2</text>
<text x="140.5" y="164.8">A3</text>
<text x="140.5" y="167.3">A4</text>
<text x="157.1" y="162.2">VDDQ</text>
<text x="157.9" y="164.8">VSSQ</text>
<text x="157.9" y="167.3">VSSQ</text>
<text x="166.6" y="163.3">E1</text>
<text x="166.6" y="165.9">A3</text>
<text x="234.2" y="162.2">[6,8]</text>
<text x="234.2" y="164.7">[6,8]</text>
<text x="234.2" y="167.3">[6,8]</text>
<text x="251.7" y="163.6">IC0_DDR_ADDR3</text>
<text x="251.7" y="166.1">IC0_DDR_ADDR4</text>
<text x="273.6" y="163.3">K8</text>
<text x="273.6" y="165.9">K2</text>
<text x="278.9" y="162.2">A2</text>
<text x="278.9" y="164.8">A3</text>
<text x="278.9" y="167.3">A4</text>
<text x="295.6" y="162.2">VDDQ</text>
<text x="296.3" y="164.8">VSSQ</text>
<text x="296.3" y="167.3">VSSQ</text>
<text x="305.1" y="163.3">E1</text>
<text x="305.1" y="165.9">A3</text>
<text x="95.8" y="169.8">[6,8]</text>
<text x="95.8" y="172.4">[6,8]</text>
<text x="113.3" y="168.7">IC0_DDR_ADDR5</text>
<text x="113.3" y="171.2">IC0_DDR_ADDR6</text>
<text x="113.3" y="173.7">IC0_DDR_ADDR7</text>
<text x="135.2" y="168.4">K3</text>
<text x="135.8" y="170.9">J1</text>
<text x="135.8" y="173.5">J2</text>
<text x="140.5" y="169.9">A5</text>
<text x="140.5" y="172.4">A6</text>
<text x="157.9" y="169.9">VSSQ</text>
<text x="157.9" y="172.4">VSSQ</text>
<text x="166.6" y="168.4">C1</text>
<text x="166.6" y="170.9">B9</text>
<text x="166.6" y="173.5">F9</text>
<text x="234.2" y="169.8">[6,8]</text>
<text x="234.2" y="172.4">[6,8]</text>
<text x="251.7" y="168.7">IC0_DDR_ADDR5</text>
<text x="251.7" y="171.2">IC0_DDR_ADDR6</text>
<text x="251.7" y="173.7">IC0_DDR_ADDR7</text>
<text x="273.6" y="168.4">K3</text>
<text x="274.3" y="170.9">J1</text>
<text x="274.3" y="173.5">J2</text>
<text x="278.9" y="169.9">A5</text>
<text x="278.9" y="172.4">A6</text>
<text x="296.3" y="169.9">VSSQ</text>
<text x="296.3" y="172.4">VSSQ</text>
<text x="305.1" y="168.4">C1</text>
<text x="305.1" y="170.9">B9</text>
<text x="305.1" y="173.5">F9</text>
<text x="95.8" y="174.9">[6,8]</text>
<text x="95.8" y="177.4">[6,8]</text>
<text x="95.8" y="180">[6,8]</text>
<text x="113.3" y="176.3">IC0_DDR_ADDR8</text>
<text x="113.3" y="178.8">IC0_DDR_ADDR9</text>
<text x="134.9" y="178.6">H1</text>
<text x="135.8" y="176">J3</text>
<text x="140.5" y="174.9">A7</text>
<text x="140.5" y="177.5">A8</text>
<text x="159.1" y="174.9">VDD</text>
<text x="159.1" y="177.5">VDD</text>
<text x="166.6" y="176">A9</text>
<text x="166.6" y="178.6">K9</text>
<text x="234.2" y="174.9">[6,8]</text>
<text x="234.2" y="177.4">[6,8]</text>
<text x="234.2" y="180">[6,8]</text>
<text x="251.7" y="176.3">IC0_DDR_ADDR8</text>
<text x="251.7" y="178.8">IC0_DDR_ADDR9</text>
<text x="273.4" y="178.6">H1</text>
<text x="274.3" y="176">J3</text>
<text x="278.9" y="174.9">A7</text>
<text x="278.9" y="177.5">A8</text>
<text x="297.5" y="174.9">VDD</text>
<text x="297.5" y="177.5">VDD</text>
<text x="305.1" y="176">A9</text>
<text x="305.1" y="178.6">K9</text>
<text x="95.8" y="182.5">[6,8]</text>
<text x="95.8" y="185.1">[6,8]</text>
<text x="113.3" y="181.4">IC0_DDR_ADDR10 J7</text>
<text x="113.3" y="183.9">IC0_DDR_ADDR11 H2</text>
<text x="140.5" y="180">A9</text>
<text x="140.5" y="182.6">A10/AP</text>
<text x="140.5" y="185.1">A11</text>
<text x="159.1" y="180">VDD</text>
<text x="159.9" y="182.6">VSS</text>
<text x="159.9" y="185.1">VSS</text>
<text x="166.6" y="181.1">K1</text>
<text x="166.6" y="183.6">A1</text>
<text x="234.2" y="182.5">[6,8]</text>
<text x="234.2" y="185.1">[6,8]</text>
<text x="251.7" y="181.4">IC0_DDR_ADDR10 J7</text>
<text x="251.7" y="183.9">IC0_DDR_ADDR11 H2</text>
<text x="278.9" y="180">A9</text>
<text x="278.9" y="182.6">A10/AP</text>
<text x="278.9" y="185.1">A11</text>
<text x="297.5" y="180">VDD</text>
<text x="298.3" y="182.6">VSS</text>
<text x="298.3" y="185.1">VSS</text>
<text x="305.1" y="181.1">K1</text>
<text x="305.1" y="183.6">A1</text>
<text x="95.8" y="187.6">[6,8]</text>
<text x="95.8" y="190.1">[6,8]</text>
<text x="113.3" y="186.4">IC0_DDR_ADDR12 H3</text>
<text x="113.3" y="189">IC0_DDR_ADDR13 F7</text>
<text x="140.5" y="187.6">A12</text>
<text x="140.5" y="190.2">A13</text>
<text x="159.9" y="187.6">VSS</text>
<text x="160.8" y="190.2">NC</text>
<text x="166.6" y="186.2">F1</text>
<text x="166.6" y="188.7">F3</text>
<text x="234.2" y="187.6">[6,8]</text>
<text x="234.2" y="190.1">[6,8]</text>
<text x="251.7" y="186.4">IC0_DDR_ADDR12 H3</text>
<text x="251.7" y="189">IC0_DDR_ADDR13 F7</text>
<text x="278.9" y="187.6">A12</text>
<text x="278.9" y="190.2">A13</text>
<text x="298.3" y="187.6">VSS</text>
<text x="299.2" y="190.2">NC</text>
<text x="305.1" y="186.2">F1</text>
<text x="305.1" y="188.7">F3</text>
<text x="142.8" y="194.7">LPDDR_MICRON</text>
<text x="281.3" y="194.7">LPDDR_MICRON</text>
<text x="88.9" y="219.7">IO</text>
<text x="142.2" y="219.7">IO</text>
<text x="229.9" y="219.7">IO</text>
<text x="283.2" y="219.7">IO</text>
<text x="97.8" y="235.3">4.7U</text>
<text x="111.8" y="235.3">0.47U</text>
<text x="125.7" y="235.3">0.47U</text>
<text x="151.1" y="235.3">4.7U</text>
<text x="165.1" y="235.3">0.47U</text>
<text x="179.1" y="235.3">0.47U</text>
<text x="193" y="235.3">0.1U</text>
<text x="238.8" y="235.3">4.7U</text>
<text x="252.7" y="235.3">0.47U</text>
<text x="266.7" y="235.3">0.47U</text>
<text x="292.1" y="235.3">4.7U</text>
<text x="306.1" y="235.3">0.47U</text>
<text x="320" y="235.3">0.47U</text>
<text x="334" y="235.3">0.1U</text>
<text x="401.8" y="272.2">8</text>
<text x="408.7" y="272.2">21</text>
</g>
</svg>
